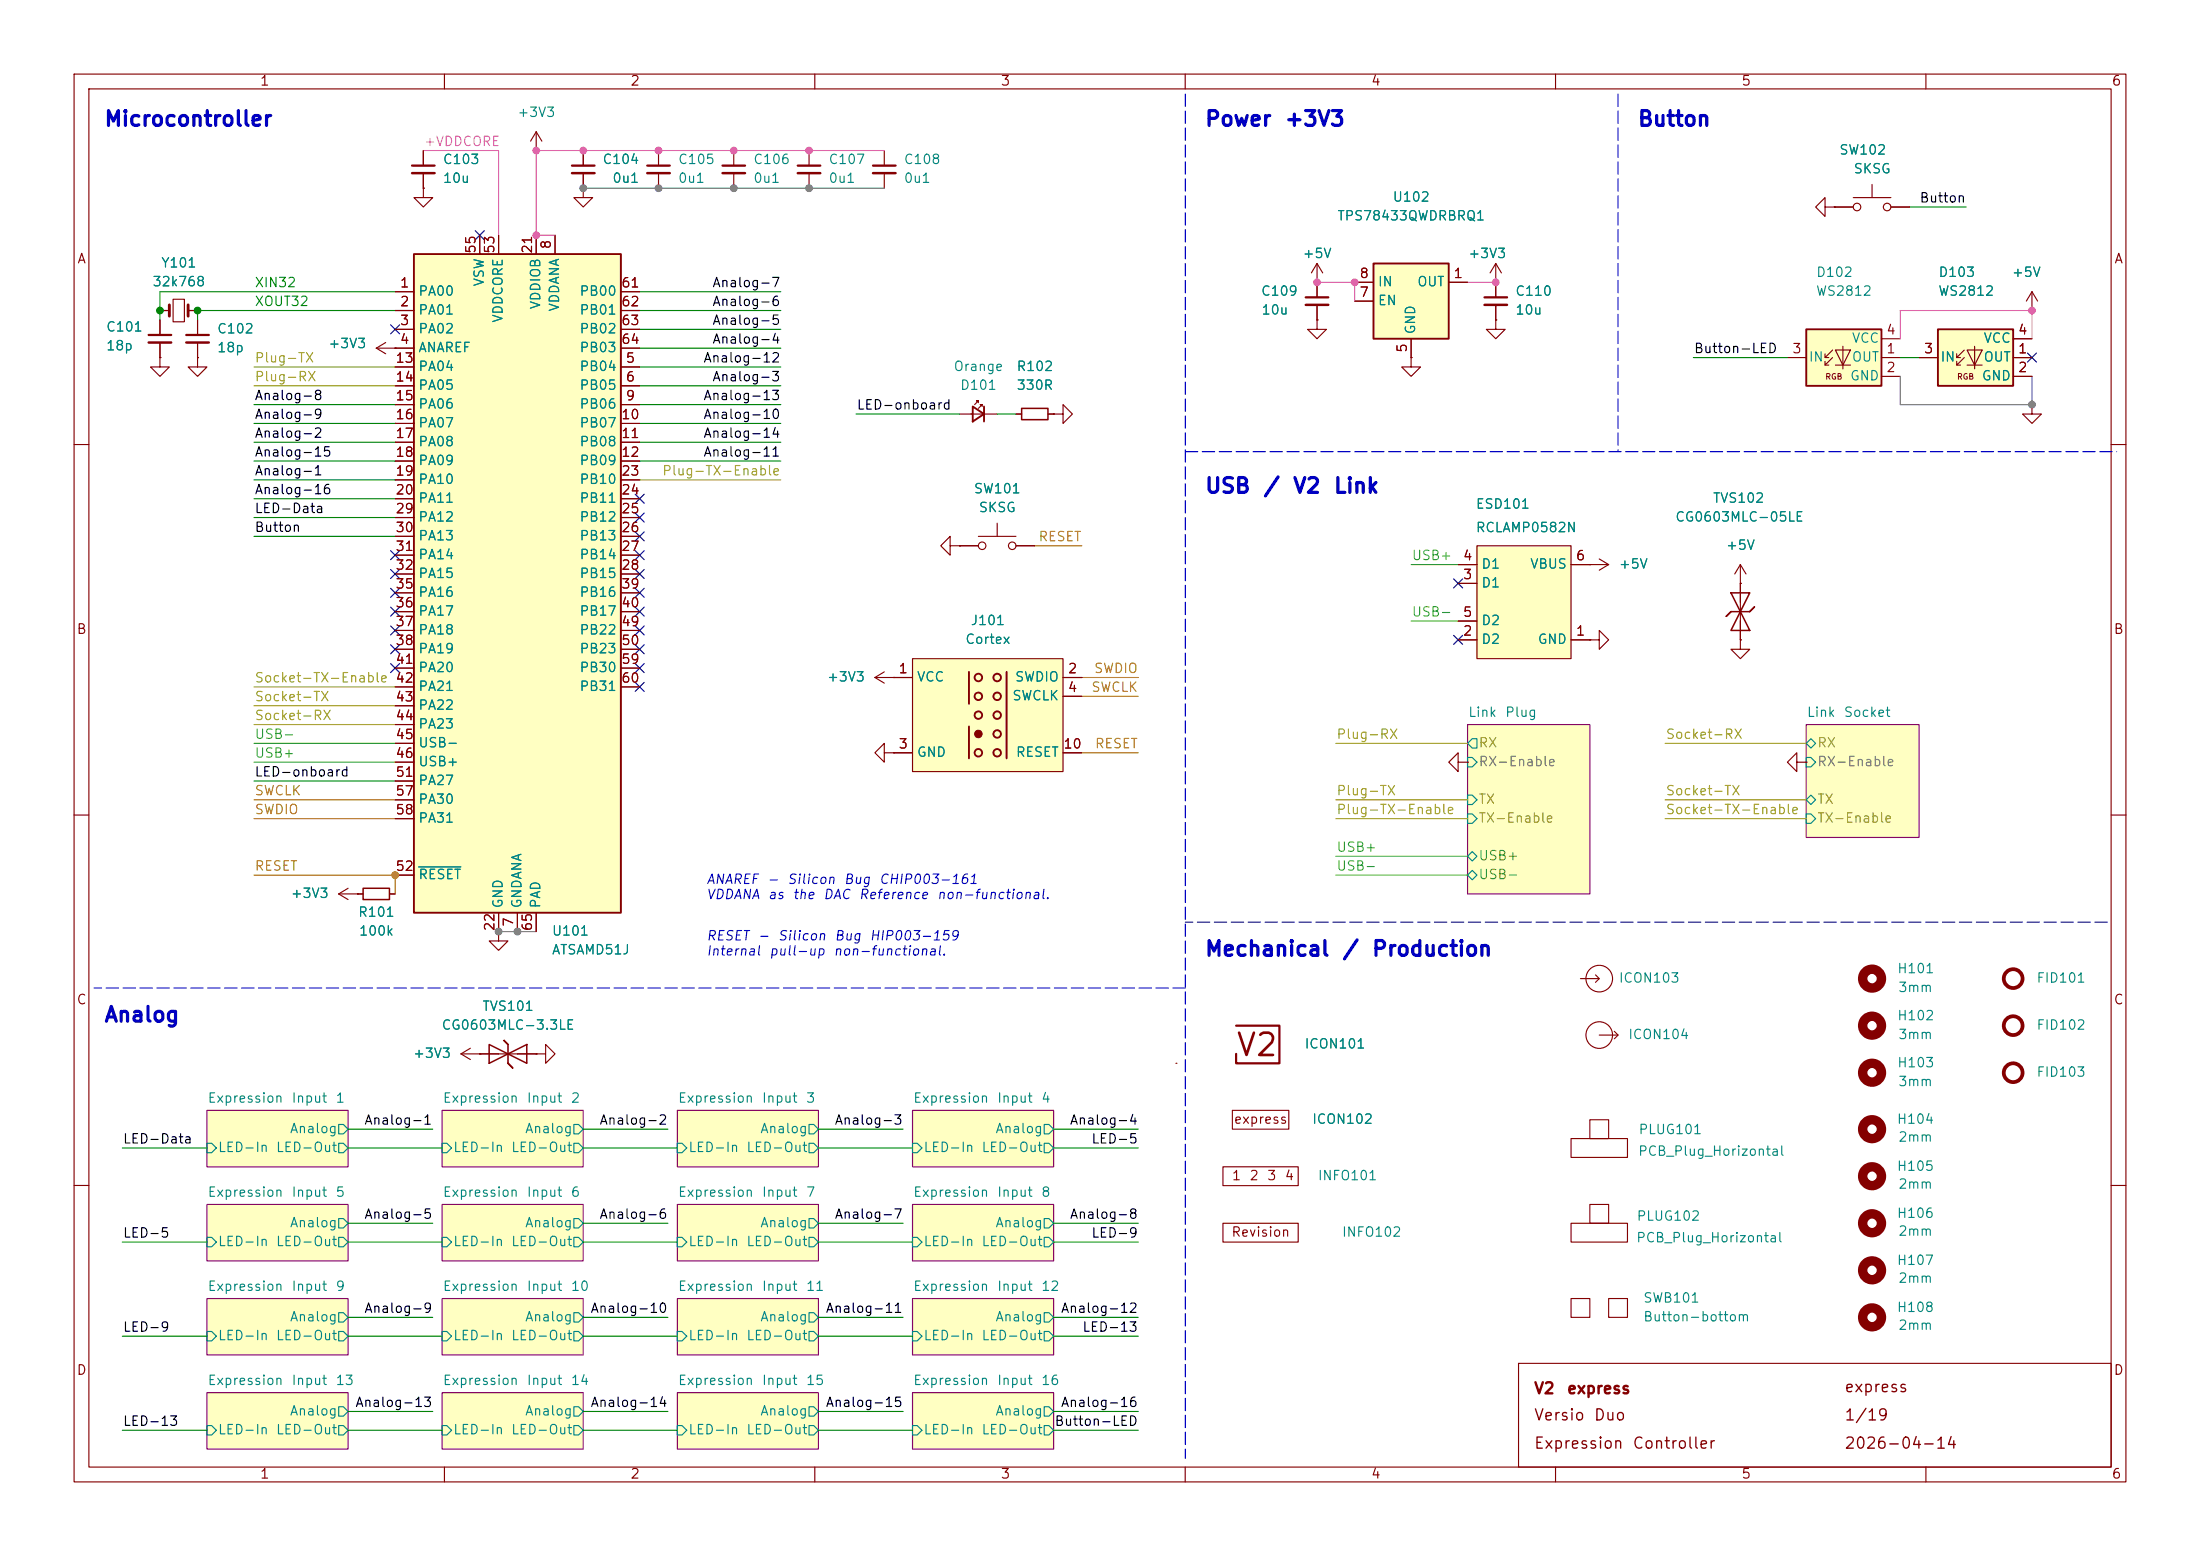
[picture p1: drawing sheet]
<svg xmlns="http://www.w3.org/2000/svg" width="297mm" height="210mm" viewBox="0 0 297 210" stroke-linecap="round" stroke-linejoin="round" font-family="sans-serif">
<g fill="none" stroke="#840000" stroke-width=".15">
<path d="M10 10h277v190h-277zM12 12h273v186h-273zM60 10v2M110 10v2M160 10v2M210 10v2M260 10v2M10 60h2M285 60h2M10 110h2M285 110h2M10 160h2"/>
<path d="M285 160h2M60 198v2M110 198v2M160 198v2M205 184h80v14h-80zM210 198v2M260 198v2"/>
</g>
<g fill="#ffffc2" stroke="#ffffc2" stroke-width=".14">
<path d="M27.9 188h19.1v7.6h-19.1z"/>
<path d="M198.1 97.8h16.5v22.9h-16.5z"/>
<path d="M243.8 97.8h15.3v15.2h-15.3z"/>
<path d="M59.7 175.3h19v7.6h-19z"/>
<path d="M123.2 175.3h19v7.6h-19z"/>
<path d="M91.4 175.3h19.1v7.6h-19.1z"/>
<path d="M91.4 162.6h19.1v7.6h-19.1z"/>
<path d="M27.9 175.3h19.1v7.6h-19.1z"/>
<path d="M27.9 162.6h19.1v7.6h-19.1z"/>
<path d="M59.7 188h19v7.6h-19z"/>
<path d="M123.2 188h19v7.6h-19z"/>
<path d="M59.7 162.6h19v7.6h-19z"/>
<path d="M91.4 188h19.1v7.6h-19.1z"/>
<path d="M123.2 162.6h19v7.6h-19z"/>
<path d="M123.2 149.9h19v7.6h-19z"/>
<path d="M59.7 149.9h19v7.6h-19z"/>
<path d="M27.9 149.9h19.1v7.6h-19.1z"/>
<path d="M91.4 149.9h19.1v7.6h-19.1z"/>
</g>
<g fill="none" stroke="#840084" stroke-width=".15">
<path d="M198.1 97.8h16.5v22.9h-16.5zM243.8 97.8h15.3v15.2h-15.3zM27.9 149.9h19.1v7.6h-19.1zM59.7 149.9h19v7.6h-19zM91.4 149.9h19.1v7.6h-19.1zM123.2 149.9h19v7.6h-19zM27.9 175.3h19.1v7.6h-19.1zM27.9 162.6h19.1v7.6h-19.1zM59.7 175.3h19v7.6h-19zM59.7 162.6h19v7.6h-19zM91.4 175.3h19.1v7.6h-19.1zM91.4 162.6h19.1v7.6h-19.1z"/>
<path d="M123.2 175.3h19v7.6h-19zM123.2 162.6h19v7.6h-19zM27.9 188h19.1v7.6h-19.1zM59.7 188h19v7.6h-19zM91.4 188h19.1v7.6h-19.1zM123.2 188h19v7.6h-19z"/>
</g>
<g fill="none" stroke="#008484" stroke-width=".15">
<path d="M198.8 99.7h.6v1.3h-.6l-.7-.7zM198.1 115.6l.7-.7 .6 .7-.6 .6zM198.1 118.1l.7-.6 .6 .6-.6 .6zM198.1 107.3h.7l.6 .7-.6 .6h-.7zM198.1 102.2h.7l.6 .7-.6 .6h-.7zM198.1 109.9h.7l.6 .6-.6 .6h-.7zM243.8 100.3l.7-.6 .6 .6-.6 .7zM243.8 102.2h.7l.6 .7-.6 .6h-.7zM243.8 109.9h.7l.6 .6-.6 .6h-.7zM244.5 107.3l.6 .7-.6 .6-.7-.6zM27.9 154.3h.7l.6 .6-.6 .7h-.7zM45.7 154.3h.7l.6 .6-.6 .7h-.7z"/>
<path d="M45.7 151.8h.7l.6 .6-.6 .6h-.7zM59.7 154.3h.6l.7 .6-.7 .7h-.6zM77.5 154.3h.6l.6 .6-.6 .7h-.6zM77.5 151.8h.6l.6 .6-.6 .6h-.6zM91.4 154.3h.7l.6 .6-.6 .7h-.7zM109.2 154.3h.7l.6 .6-.6 .7h-.7zM109.2 151.8h.7l.6 .6-.6 .6h-.7zM123.2 154.3h.6l.7 .6-.7 .7h-.6zM141 154.3h.6l.6 .6-.6 .7h-.6zM141 151.8h.6l.6 .6-.6 .6h-.6zM27.9 179.7h.7l.6 .6-.6 .7h-.7zM27.9 167h.7l.6 .6-.6 .7h-.7z"/>
<path d="M45.7 179.7h.7l.6 .6-.6 .7h-.7zM45.7 177.2h.7l.6 .6-.6 .6h-.7zM45.7 167h.7l.6 .6-.6 .7h-.7zM45.7 164.5h.7l.6 .6-.6 .6h-.7zM59.7 179.7h.6l.7 .6-.7 .7h-.6zM59.7 167h.6l.7 .6-.7 .7h-.6zM77.5 179.7h.6l.6 .6-.6 .7h-.6zM77.5 177.2h.6l.6 .6-.6 .6h-.6zM77.5 167h.6l.6 .6-.6 .7h-.6zM77.5 164.5h.6l.6 .6-.6 .6h-.6zM91.4 179.7h.7l.6 .6-.6 .7h-.7zM91.4 167h.7l.6 .6-.6 .7h-.7z"/>
<path d="M109.2 179.7h.7l.6 .6-.6 .7h-.7zM109.2 177.2h.7l.6 .6-.6 .6h-.7zM109.2 167h.7l.6 .6-.6 .7h-.7zM109.2 164.5h.7l.6 .6-.6 .6h-.7zM123.2 179.7h.6l.7 .6-.7 .7h-.6zM123.2 167h.6l.7 .6-.7 .7h-.6zM141 179.7h.6l.6 .6-.6 .7h-.6zM141 177.2h.6l.6 .6-.6 .6h-.6zM141 167h.6l.6 .6-.6 .7h-.6zM141 164.5h.6l.6 .6-.6 .6h-.6zM27.9 192.4h.7l.6 .6-.6 .7h-.7zM45.7 192.4h.7l.6 .6-.6 .7h-.7z"/>
<path d="M45.7 189.9h.7l.6 .6-.6 .6h-.7zM59.7 192.4h.6l.7 .6-.7 .7h-.6zM77.5 192.4h.6l.6 .6-.6 .7h-.6zM77.5 189.9h.6l.6 .6-.6 .6h-.6zM91.4 192.4h.7l.6 .6-.6 .7h-.7zM109.2 192.4h.7l.6 .6-.6 .7h-.7zM109.2 189.9h.7l.6 .6-.6 .6h-.7zM123.2 192.4h.6l.7 .6-.7 .7h-.6zM141 192.4h.6l.6 .6-.6 .7h-.6zM141 189.9h.6l.6 .6-.6 .6h-.6z"/>
</g>
<path d="M243.8 44.5h10.2v7.6h-10.2z" fill="#ffffc2"/>
<path d="M243.8 44.5h10.2v7.6h-10.2z" fill="none" stroke="#840000" stroke-width=".25"/>
<g fill="none" stroke="#840000" stroke-width=".15">
<path d="M137.2 55.9h.7M141.5 55.9h.7M241.3 48.3h2.5M246.4 48.3h.5M246.4 49.3h.5M247.4 47.2l-1 1.1v-.5M247.4 48.3l-1 1v-.5M247.8 47.2h2l-1 2.1zM247.8 49.3h2M248.8 46.7v3.1M254 48.3h2.5M254 50.8h2.5"/>
<path d="M254 45.7h2.5M214.6 76.2h.1M214.6 76.2h2.6M215.9 75.4l1.3 .8M217.2 76.2l-1.3 .8M234.9 78.7h.1M234.9 76.2l-.7 1.3M234.9 76.2l.8 1.3M234.9 76.2v10.2M214.6 86.4h1.3v-1.3l1.3 1.3-1.3 1.2v-1.2M214.6 86.4h.1M215.9 139.7h2.5"/>
<path d="M217.9 139.2l.5 .5-.5 .5"/>
<circle cx="215.9" cy="139.7" r="1.8"/>
</g>
<path d="M137.9 55.1h3.6v1.5h-3.6zM233.7 82.6l-.7 .6 .7-.6h2.5l.7-.7-.7 .7M233.7 80h2.5l-1.3 2.6zM234.9 82.6l1.3 2.5h-2.5z" fill="none" stroke="#840000" stroke-width=".2"/>
<g fill="none" stroke="#840000" stroke-width="1.3">
<circle cx="252.7" cy="138.4" r="1.27"/>
<circle cx="252.7" cy="132.1" r="1.27"/>
<circle cx="252.7" cy="144.8" r="1.27"/>
<circle cx="252.7" cy="158.7" r="1.27"/>
<circle cx="252.7" cy="152.4" r="1.27"/>
<circle cx="252.7" cy="177.8" r="1.27"/>
<circle cx="252.7" cy="171.4" r="1.27"/>
<circle cx="252.7" cy="165.1" r="1.27"/>
</g>
<g fill="none" stroke="#840000" stroke-width=".51">
<circle cx="271.8" cy="138.4" r="1.27"/>
<circle cx="271.8" cy="132.1" r="1.27"/>
<circle cx="271.8" cy="144.8" r="1.27"/>
</g>
<path d="M199.4 73.7h12.7v15.2h-12.7z" fill="#ffffc2"/>
<g fill="none" stroke="#840000" stroke-width=".15">
<path d="M78.7 20.3v2.1M78.7 23.4v2M88.9 20.3v2.1M88.9 23.4v2M99.1 20.3v2.1M99.1 23.4v2M109.2 20.3v2.1M109.2 23.4v2M119.4 20.3v2.1M119.4 23.4v2M201.9 38.1h.1M201.9 35.6l-.7 1.2"/>
<path d="M201.9 35.6l.8 1.2M201.9 35.6v4.5M246.4 27.9v-1.2l-1.3 1.2 1.3 1.3v-1.3h1.2M247.6 27.9h.1M247.6 27.9h2.6M250.2 26.7h5.1M252.7 24.9v1.8M255.3 27.9h2.5M129.5 55.9h5.1M132.1 54.4v-.3h-.3h.3l-.5 .5M132.6 54.9v-.3h-.3h.3l-.5 .5M142.2 55.9h1.3v-1.3l1.3 1.3-1.3 1.3v-1.3"/>
<path d="M142.2 55.9h.1M201.9 43.2v1.3h1.3l-1.3 1.2-1.2-1.2h1.2M201.9 43.2h.1M201.9 41.1v2.1M128.3 73.7v-1.3l-1.3 1.3 1.3 1.2v-1.2h1.2M129.5 73.7h.1M129.5 73.7h2.6M132.1 72.4h5.1M134.6 70.6v1.8M137.2 73.7h2.5M196.8 78.7h2.6M196.8 76.2h2.6"/>
<path d="M199.4 73.7h12.7v15.2h-12.7zM212.1 76.2h2.5M196.8 86.4h2.6M196.8 83.8h2.6M212.1 86.4h2.5M47 119.9l-1.3 .8M45.7 120.7l1.3 .7M45.7 120.7h3.3M48.3 120.7h.1M52.6 120.7h.7M158.7 143.5h.1M165.1 157.5h10.2v2.5h-10.2z"/>
<path d="M166.4 149.9h7.6v2.5h-7.6zM212.1 153.7h7.6v2.5h-7.6zM214.6 151.1h2.6v2.6h-2.6zM165.1 165.1h10.2v2.5h-10.2z"/>
<circle cx="250.7" cy="27.9" r=".51"/>
<circle cx="254.8" cy="27.9" r=".51"/>
<circle cx="132.6" cy="73.7" r=".51"/>
<circle cx="136.7" cy="73.7" r=".51"/>
</g>
<path d="M77.2 22.4h3.1M87.4 22.4h3M97.5 22.4h3.1M107.7 22.4h3M117.9 22.4h3M200.4 40.1h3.1M166.9 138.4h5.8v5.1h-5.8v-1.3" fill="none" stroke="#840000" stroke-width=".3"/>
<path d="M49 119.9h3.6v1.5h-3.6z" fill="none" stroke="#840000" stroke-width=".2"/>
<path d="M77.2 23.4h3.1M87.4 23.4h3M97.5 23.4h3.1M107.7 23.4h3M117.9 23.4h3M200.4 41.1h3.1" fill="none" stroke="#840000" stroke-width=".33"/>
<path d="M131.3 54.9l1.5 1-1.5 1zM132.8 54.9v2" fill="none" stroke="#840000" stroke-width=".25"/>
<path d="M185.4 35.6h10.2v10.1h-10.2z" fill="#ffffc2"/>
<path d="M185.4 35.6h10.2v10.1h-10.2z" fill="none" stroke="#840000" stroke-width=".25"/>
<path d="M182.9 38.1h2.5M195.6 38.1h2.5M182.9 40.6h2.5M190.5 45.7v2.6" fill="none" stroke="#840000" stroke-width=".15"/>
<path d="M123.2 88.9h20.3v15.2h-20.3z" fill="#ffffc2"/>
<g fill="none" stroke="#840000" stroke-width=".25">
<path d="M130.8 90.7v4.3M130.8 98v4.4M135.9 90.7v11.7"/>
<circle cx="132.1" cy="94" r=".51"/>
<circle cx="132.1" cy="96.5" r=".51"/>
<circle cx="132.1" cy="91.4" r=".51"/>
<circle cx="134.6" cy="94" r=".51"/>
<circle cx="134.6" cy="96.5" r=".51"/>
<circle cx="134.6" cy="99.1" r=".51"/>
<circle cx="134.6" cy="91.4" r=".51"/>
<circle cx="132.1" cy="101.6" r=".51"/>
<circle cx="134.6" cy="101.6" r=".51"/>
</g>
<circle cx="132.1" cy="99.1" r=".51" fill="#840000" stroke="#840000" stroke-width=".14"/>
<g fill="none" stroke="#840000" stroke-width=".15">
<path d="M177.8 43.2v1.3h1.3l-1.3 1.2-1.3-1.2h1.3M177.8 43.2h.1M190.5 48.3v1.2h1.3l-1.3 1.3-1.3-1.3h1.3M190.5 48.3h.1M120.6 91.4h2.6M123.2 88.9h20.3v15.2h-20.3zM143.5 91.4h2.5M143.5 94h2.5M119.4 101.6v-1.3l-1.3 1.3 1.3 1.3v-1.3h1.2M120.6 101.6h.1M120.6 101.6h2.6M143.5 101.6h2.5"/>
<path d="M67.3 125.7v1.3h1.3l-1.3 1.3-1.3-1.3h1.3M67.3 125.7h.1"/>
</g>
<path d="M55.9 34.3h27.9v88.9h-27.9z" fill="#ffffc2"/>
<path d="M55.9 34.3h27.9v88.9h-27.9z" fill="none" stroke="#840000" stroke-width=".25"/>
<g fill="none" stroke="#840000" stroke-width=".15">
<path d="M53.3 39.4h2.6M57.1 20.3v2.1M57.1 23.4v2M64.8 31.8v2.5M67.3 31.8v2.5M72.4 31.8v2.5M74.9 31.8v2.5M83.8 39.4h2.6M177.8 38.1v2M21.6 48.3v1.2h1.3l-1.3 1.3-1.3-1.3h1.3M21.6 48.3h.1M21.6 43.2v2"/>
<path d="M21.6 46.2v2.1M26.7 48.3v1.2h1.2l-1.2 1.3-1.3-1.3h1.3M26.7 48.3h.1M26.7 43.2v2M26.7 46.2v2.1M53.3 47h2.6M53.3 41.9h2.6M53.3 44.5h2.6M53.3 49.5h2.6M53.3 52.1h2.6M53.3 54.6h2.6M53.3 57.2h2.6"/>
<path d="M53.3 59.7h2.6M83.8 47h2.6M83.8 41.9h2.6M83.8 44.5h2.6M83.8 49.5h2.6M83.8 52.1h2.6M83.8 54.6h2.6M83.8 57.2h2.6M83.8 59.7h2.6M177.8 41.1v2.1M53.3 62.2h2.6M53.3 64.8h2.6"/>
<path d="M53.3 67.3h2.6M53.3 69.9h2.6M53.3 72.4h2.6M53.3 74.9h2.6M53.3 77.5h2.6M83.8 62.2h2.6M83.8 64.8h2.6M83.8 67.3h2.6M83.8 69.9h2.6M83.8 72.4h2.6M83.8 74.9h2.6M83.8 77.5h2.6"/>
<path d="M53.3 80h2.6M53.3 82.6h2.6M53.3 85.1h2.6M53.3 87.6h2.6M53.3 90.2h2.6M53.3 92.7h2.6M53.3 95.3h2.6M53.3 97.8h2.6M83.8 80h2.6M83.8 82.6h2.6M83.8 85.1h2.6M83.8 87.6h2.6"/>
<path d="M83.8 90.2h2.6M83.8 92.7h2.6M118.1 91.4l1.3 .8M118.1 91.4h2.5M119.4 90.7l-1.3 .7M120.6 91.4h.1M53.3 100.3h2.6M53.3 102.9h2.6M53.3 105.4h2.6M53.3 118.1h2.6M53.3 108h2.6M53.3 110.5h2.6"/>
<path d="M67.3 123.2v2.5M69.8 123.2v2.5M72.4 123.2v2.5"/>
</g>
<path d="M56.5 117h5.7" fill="none" stroke="#008484" stroke-width=".15"/>
<path d="M55.6 22.4h3.1M20.1 45.2h3M25.1 45.2h3.1M176.3 40.1h3" fill="none" stroke="#840000" stroke-width=".3"/>
<path d="M55.6 23.4h3.1M20.1 46.2h3M25.1 46.2h3.1M176.3 41.1h3" fill="none" stroke="#840000" stroke-width=".33"/>
<path d="M261.6 44.5h10.2v7.6h-10.2z" fill="#ffffc2"/>
<path d="M261.6 44.5h10.2v7.6h-10.2z" fill="none" stroke="#840000" stroke-width=".25"/>
<g fill="none" stroke="#840000" stroke-width=".15">
<path d="M72.4 17.8l-.8 1.3M72.4 17.8l.8 1.3M72.4 17.8v2.5M53.3 39.4h2.6M57.1 25.4v1.3h1.3l-1.3 1.2-1.2-1.2h1.2M57.1 25.4h.1M57.1 20.3v2.1M57.1 23.4v2M64.8 31.8v2.5M67.3 31.8v2.5M72.4 20.3h.1M72.4 31.8v2.5"/>
<path d="M74.9 31.8v2.5M78.7 25.4v1.3h1.3l-1.3 1.2-1.2-1.2h1.2M78.7 25.4h.1M78.7 20.3v2.1M78.7 23.4v2M83.8 39.4h2.6M177.8 38.1h.1M177.8 35.6l-.8 1.2M177.8 35.6l.8 1.2M177.8 35.6v4.5M182.9 38.1h2.5M195.6 38.1h2.5"/>
<path d="M201.9 38.1h.1M201.9 38.1v2M247.6 27.9h.1M247.6 27.9h2.6M255.3 27.9h2.5M274.3 39.4l-.7 1.2M274.3 39.4l.8 1.2M274.3 39.4v2.5M21.6 48.3h.1M21.6 41.9h1.3M21.6 43.2v2M21.6 46.2v2.1"/>
<path d="M23.4 40.4h1.5v3h-1.5zM25.4 41.9h1.3M26.7 48.3h.1M26.7 43.2v2M26.7 46.2v2.1M50.8 47l1.3 .8M50.8 47h5.1M52.1 46.2l-1.3 .8M53.3 47h.1M53.3 41.9h2.6M53.3 44.5h2.6M53.3 49.5h2.6"/>
<path d="M53.3 52.1h2.6M53.3 54.6h2.6M53.3 57.2h2.6M53.3 59.7h2.6M83.8 47h2.6M83.8 41.9h2.6M83.8 44.5h2.6M83.8 49.5h2.6M83.8 52.1h2.6M83.8 54.6h2.6M83.8 57.2h2.6M83.8 59.7h2.6"/>
<path d="M137.2 55.9h.7M141.5 55.9h.7M142.2 55.9h.1M177.8 43.2h.1M177.8 41.1v2.1M182.9 40.6h2.5M190.5 48.3h.1M190.5 45.7v2.6M201.9 43.2h.1M201.9 41.1v2.1M259.1 48.3h2.5M264.2 48.3h.5"/>
<path d="M264.2 49.3h.5M265.2 47.2l-1 1.1v-.5M265.2 48.3l-1 1v-.5M265.6 47.2h2l-1 2.1zM265.6 49.3h2M266.6 46.7v3.1M271.8 48.3h2.5M271.8 50.8h2.5M271.8 45.7h2.5M274.3 54.6v1.3h1.3l-1.3 1.3-1.3-1.3h1.3M274.3 54.6h.1M274.3 41.9h.1"/>
<path d="M53.3 62.2h2.6M53.3 64.8h2.6M53.3 67.3h2.6M53.3 69.9h2.6M53.3 72.4h2.6M53.3 74.9h2.6M53.3 77.5h2.6M83.8 62.2h2.6M83.8 64.8h2.6M83.8 67.3h2.6M83.8 69.9h2.6M83.8 72.4h2.6"/>
<path d="M83.8 74.9h2.6M83.8 77.5h2.6M129.5 73.7h.1M129.5 73.7h2.6M137.2 73.7h2.5M196.8 78.7h2.6M196.8 76.2h2.6M212.1 76.2h2.5M214.6 76.2h.1M234.9 78.7h.1M234.9 78.7v2.6M53.3 80h2.6"/>
<path d="M53.3 82.6h2.6M53.3 85.1h2.6M53.3 87.6h2.6M53.3 90.2h2.6M53.3 92.7h2.6M53.3 95.3h2.6M53.3 97.8h2.6M83.8 80h2.6M83.8 82.6h2.6M83.8 85.1h2.6M83.8 87.6h2.6M83.8 90.2h2.6"/>
<path d="M83.8 92.7h2.6M120.6 91.4h.1M120.6 91.4h2.6M143.5 91.4h2.5M143.5 94h2.5M196.8 86.4h2.6M196.8 83.8h2.6M212.1 86.4h2.5M214.6 86.4h.1M234.9 86.4v1.2h1.3l-1.3 1.3-1.2-1.3h1.2M234.9 86.4h.1M234.9 83.8v2.6"/>
<path d="M53.3 100.3h2.6M53.3 102.9h2.6M53.3 105.4h2.6M53.3 118.1h2.6M53.3 108h2.6M53.3 110.5h2.6M120.6 101.6h.1M120.6 101.6h2.6M143.5 101.6h2.5M196.8 102.9v-1.3l-1.2 1.3 1.2 1.2v-1.2h1.3M198.1 102.9h.1M242.6 102.9v-1.3l-1.3 1.3 1.3 1.2v-1.2h1.2"/>
<path d="M243.8 102.9h.1M48.3 120.7h.1M48.3 120.7h.7M52.6 120.7h.7M67.3 125.7h.1M67.3 123.2v2.5M69.8 123.2v2.5M72.4 123.2v2.5M213.4 132.1h2.5M215.4 131.6l.5 .5-.5 .5M62.2 142.2h10.2M62.2 142.2l1.3 .8"/>
<path d="M63.5 141.5l-1.3 .7M64.8 142.2h.1M72.4 142.2h1.3v-1.2l1.2 1.2-1.2 1.3v-1.3M72.4 142.2h.1M212.1 175.3h2.5v2.5h-2.5zM212.1 165.1h7.6v2.5h-7.6zM214.6 162.6h2.6v2.5h-2.6zM217.2 175.3h2.5v2.5h-2.5z"/>
<circle cx="215.9" cy="132.1" r="1.8"/>
</g>
<path d="M22.9 41.1v1.6M25.4 41.1v1.6" fill="none" stroke="#840000" stroke-width=".38"/>
<path d="M66 141l2.6 1.2-2.6 1.3zM68.6 141l-.7-.7 .7 .7v2.5l.6 .6-.6-.6M68.6 142.2l2.5-1.2v2.5z" fill="none" stroke="#840000" stroke-width=".2"/>
<path d="M160 12.7v184.2M218.4 12.7v48.3M160 61h125.7M160 133.4h-147.3M284.5 124.5h-124.5" fill="none" stroke="#0000c2" stroke-width=".15" stroke-dasharray="1.7 .6"/>
<path d="M139.7 73.7h6.3M146 94h7.7M146 91.4h7.7M34.3 108h19M34.3 110.5h19M34.3 118.1h19v2.6M146 101.6h7.7" fill="none" stroke="#b27502" stroke-width=".15"/>
<g fill="none" stroke="#008400" stroke-width=".15">
<path d="M86.4 39.4h19M257.8 27.9h7.6M34.3 59.7h19M34.3 54.6h19M34.3 57.2h19M86.4 59.7h19M86.4 52.1h19M86.4 49.5h19M86.4 47h19M86.4 54.6h19M86.4 57.2h19M86.4 41.9h19"/>
<path d="M86.4 44.5h19M115.6 55.9h13.9M134.6 55.9h2.6M228.6 48.3h12.7M256.5 48.3h2.6M34.3 64.8h19M34.3 62.2h19M34.3 67.3h19M34.3 72.4h19M34.3 69.9h19M86.4 62.2h19M34.3 105.4h19"/>
<path d="M16.5 154.9h11.4M47 152.4h11.4M47 154.9h12.7M78.7 152.4h11.5M78.7 154.9h12.7M110.5 152.4h11.4M110.5 154.9h12.7M142.2 152.4h11.5M142.2 154.9h11.5M16.5 167.6h11.4M47 177.8h11.4M47 167.6h12.7"/>
<path d="M47 165.1h11.4M78.7 177.8h11.5M78.7 167.6h12.7M78.7 165.1h11.5M110.5 177.8h11.4M110.5 167.6h12.7M110.5 165.1h11.4M142.2 177.8h11.5M142.2 167.6h11.5M142.2 165.1h11.5M16.5 193h11.4M16.5 180.3h11.4"/>
<path d="M47 193h12.7M47 180.3h12.7M47 190.5h11.4M78.7 193h12.7M78.7 180.3h12.7M78.7 190.5h11.5M110.5 193h12.7M110.5 180.3h12.7M110.5 190.5h11.4M142.2 193h11.5M142.2 180.3h11.5M142.2 190.5h11.5"/>
</g>
<path d="M78.7 25.4h40.7M256.5 50.8v3.8h17.8v-3.8M67.3 125.7h5.1" fill="none" stroke="#676767" stroke-width=".15"/>
<path d="M57.1 20.3h10.2v11.5M119.4 20.3h-47v11.5h2.5M177.8 38.1h5.1v2.5M198.1 38.1h3.8M256.5 45.7v-3.8h17.8v3.8" fill="none" stroke="#ff5cbb" stroke-width=".15"/>
<path d="M34.3 52.1h19M34.3 49.5h19M86.4 64.8h19M34.3 92.7h19M34.3 95.3h19M34.3 97.8h19M180.3 100.3h17.8M180.3 110.5h17.8M180.3 108h17.8M224.8 100.3h19M224.8 110.5h19M224.8 108h19" fill="none" stroke="#a3a30c" stroke-width=".15"/>
<path d="M190.5 76.2h6.3M190.5 83.8h6.3M34.3 102.9h19M34.3 100.3h19M180.3 118.1h17.8M180.3 115.6h17.8" fill="none" stroke="#51c90f" stroke-width=".15"/>
<path d="M53.3 39.4h-31.7v3.8M53.3 41.9h-26.6v1.3" fill="none" stroke="#0b8109" stroke-width=".15"/>
<g fill="none" stroke="#000084" stroke-width=".15">
<path d="M64.2 31.1l1.2 1.3M65.4 31.1l-1.2 1.3M52.7 43.8l1.2 1.3M53.9 43.8l-1.2 1.3M273.7 47.7l1.2 1.2M274.9 47.7l-1.2 1.2M52.7 79.4l1.2 1.2M52.7 74.3l1.2 1.2M52.7 76.9l1.2 1.2M53.9 79.4l-1.2 1.2M53.9 74.3l-1.2 1.2M53.9 76.9l-1.2 1.2"/>
<path d="M85.8 71.8l1.2 1.2M85.8 66.7l1.2 1.2M85.8 69.2l1.2 1.3M85.8 79.4l1.2 1.2M85.8 74.3l1.2 1.2M85.8 76.9l1.2 1.2M87 71.8l-1.2 1.2M87 66.7l-1.2 1.2M87 69.2l-1.2 1.3M87 79.4l-1.2 1.2M87 74.3l-1.2 1.2M87 76.9l-1.2 1.2"/>
<path d="M196.2 78.1l1.3 1.2M197.5 78.1l-1.3 1.2M52.7 89.6l1.2 1.2M52.7 87l1.2 1.2M52.7 84.5l1.2 1.2M52.7 81.9l1.2 1.3M53.9 89.6l-1.2 1.2M53.9 87l-1.2 1.2M53.9 84.5l-1.2 1.2M53.9 81.9l-1.2 1.3M85.8 87l1.2 1.2M85.8 84.5l1.2 1.2"/>
<path d="M85.8 81.9l1.2 1.3M85.8 92.1l1.2 1.2M85.8 89.6l1.2 1.2M87 87l-1.2 1.2M87 84.5l-1.2 1.2M87 81.9l-1.2 1.3M87 92.1l-1.2 1.2M87 89.6l-1.2 1.2M196.2 85.8l1.3 1.2M197.5 85.8l-1.3 1.2"/>
</g>
<path d="M56.5 117h5.7" fill="none" stroke="#008484" stroke-width=".15"/>
<circle cx="53.3" cy="118.1" r=".46" fill="#b27502" stroke="#b27502" stroke-width=".14"/>
<g fill="#676767" stroke="#676767" stroke-width=".14">
<circle cx="69.8" cy="125.7" r=".46"/>
<circle cx="67.3" cy="125.7" r=".46"/>
<circle cx="78.7" cy="25.4" r=".46"/>
<circle cx="88.9" cy="25.4" r=".46"/>
<circle cx="99.1" cy="25.4" r=".46"/>
<circle cx="109.2" cy="25.4" r=".46"/>
<circle cx="274.3" cy="54.6" r=".46"/>
</g>
<g fill="#ff5cbb" stroke="#ff5cbb" stroke-width=".14">
<circle cx="72.4" cy="20.3" r=".46"/>
<circle cx="72.4" cy="31.8" r=".46"/>
<circle cx="78.7" cy="20.3" r=".46"/>
<circle cx="88.9" cy="20.3" r=".46"/>
<circle cx="99.1" cy="20.3" r=".46"/>
<circle cx="109.2" cy="20.3" r=".46"/>
<circle cx="274.3" cy="41.9" r=".46"/>
<circle cx="201.9" cy="38.1" r=".46"/>
<circle cx="182.9" cy="38.1" r=".46"/>
<circle cx="177.8" cy="38.1" r=".46"/>
</g>
<g fill="#0b8109" stroke="#0b8109" stroke-width=".14">
<circle cx="26.7" cy="41.9" r=".46"/>
<circle cx="21.6" cy="41.9" r=".46"/>
</g>
<text font-size="3" fill="#840000" x="166.7" y="143.3">V2</text>
<g font-size="2" fill="#0000c2">
<text x="14" y="17.5">Microcontroller</text>
<text x="162.6" y="17.5">Power</text>
<text x="173.3" y="17.5">+3V3</text>
<text x="221" y="17.5">Button</text>
<text x="162.6" y="67.1">USB</text>
<text x="170.4" y="67.1">/</text>
<text x="174.4" y="67.1">V2</text>
<text x="179.9" y="67.1">Link</text>
<text x="162.6" y="129.5">Mechanical</text>
<text x="181.1" y="129.5">/</text>
<text x="185.1" y="129.5">Production</text>
<text x="14" y="138.4">Analog</text>
</g>
<g font-size="1.5" fill="#840000">
<text x="207" y="188.5">V2</text>
<text x="211.4" y="188.5">express</text>
<text x="248.9" y="188.3">express</text>
<text x="207" y="192.1">Versio</text>
<text x="207" y="195.9">Expression</text>
<text x="215.1" y="192.1">Duo</text>
<text x="220.3" y="195.9">Controller</text>
<text x="248.9" y="195.9">2026-04-14</text>
<text x="248.9" y="192.1">1/19</text>
</g>
<g font-size="1.3" fill="#840000">
<text x="35" y="11.9">1</text>
<text x="85" y="11.9">2</text>
<text x="135" y="11.9">3</text>
<text x="185" y="11.9">4</text>
<text x="235" y="11.9">5</text>
<text x="285" y="11.9">6</text>
<text x="10.3" y="35.9">A</text>
<text x="64.5" y="34.3" transform="rotate(-90 64.5 34.3)">55</text>
<text x="67.1" y="34.3" transform="rotate(-90 67.1 34.3)">53</text>
<text x="72.1" y="34.3" transform="rotate(-90 72.1 34.3)">21</text>
<text x="74.7" y="33.7" transform="rotate(-90 74.7 33.7)">8</text>
<text x="285.3" y="35.9">A</text>
<text x="53.9" y="39.1">1</text>
<text x="53.9" y="41.7">2</text>
<text x="83.8" y="39.1">61</text>
<text x="83.8" y="41.7">62</text>
<text x="183.4" y="40.4">7</text>
<text x="183.4" y="37.8">8</text>
<text x="196.1" y="37.8">1</text>
<text x="53.9" y="44.2">3</text>
<text x="53.9" y="46.7">4</text>
<text x="83.8" y="46.7">64</text>
<text x="83.8" y="44.2">63</text>
<text x="190.2" y="47.7" transform="rotate(-90 190.2 47.7)">5</text>
<text x="254.6" y="45.5">4</text>
<text x="272.3" y="45.5">4</text>
<text x="53.3" y="49.3">13</text>
<text x="53.3" y="51.8">14</text>
<text x="84.4" y="49.3">5</text>
<text x="84.4" y="51.8">6</text>
<text x="241.9" y="48">3</text>
<text x="254.6" y="48">1</text>
<text x="254.6" y="50.5">2</text>
<text x="259.6" y="48">3</text>
<text x="272.3" y="48">1</text>
<text x="272.3" y="50.5">2</text>
<text x="53.3" y="54.4">15</text>
<text x="53.3" y="56.9">16</text>
<text x="53.3" y="59.4">17</text>
<text x="83.8" y="56.9">10</text>
<text x="83.8" y="59.4">11</text>
<text x="84.4" y="54.4">9</text>
<text x="53.3" y="62">18</text>
<text x="53.3" y="64.5">19</text>
<text x="83.8" y="62">12</text>
<text x="83.8" y="64.5">23</text>
<text x="53.3" y="67.1">20</text>
<text x="53.3" y="69.6">29</text>
<text x="83.8" y="67.1">24</text>
<text x="83.8" y="69.6">25</text>
<text x="53.3" y="72.1">30</text>
<text x="53.3" y="74.7">31</text>
<text x="53.3" y="77.2">32</text>
<text x="83.8" y="72.1">26</text>
<text x="83.8" y="74.7">27</text>
<text x="83.8" y="77.2">28</text>
<text x="197.4" y="75.9">4</text>
<text x="212.7" y="75.9">6</text>
<text x="53.3" y="79.8">35</text>
<text x="53.3" y="82.3">36</text>
<text x="83.8" y="79.8">39</text>
<text x="83.8" y="82.3">40</text>
<text x="197.4" y="78.5">3</text>
<text x="197.4" y="83.6">5</text>
<text x="10.3" y="85.9">B</text>
<text x="53.3" y="84.8">37</text>
<text x="53.3" y="87.4">38</text>
<text x="53.3" y="89.9">41</text>
<text x="83.8" y="84.8">49</text>
<text x="83.8" y="87.4">50</text>
<text x="83.8" y="89.9">59</text>
<text x="197.4" y="86.1">2</text>
<text x="212.7" y="86.1">1</text>
<text x="285.3" y="85.9">B</text>
<text x="53.3" y="95">43</text>
<text x="53.3" y="92.5">42</text>
<text x="83.8" y="92.5">60</text>
<text x="121.2" y="91.2">1</text>
<text x="144.1" y="91.2">2</text>
<text x="144.1" y="93.7">4</text>
<text x="53.3" y="97.5">44</text>
<text x="53.3" y="100.1">45</text>
<text x="121.2" y="101.3">3</text>
<text x="143.5" y="101.3">10</text>
<text x="53.3" y="102.6">46</text>
<text x="53.3" y="105.2">51</text>
<text x="53.3" y="107.7">57</text>
<text x="53.3" y="110.2">58</text>
<text x="53.3" y="117.9">52</text>
<text x="67.1" y="125.8" transform="rotate(-90 67.1 125.8)">22</text>
<text x="69.6" y="125.2" transform="rotate(-90 69.6 125.2)">7</text>
<text x="72.1" y="125.8" transform="rotate(-90 72.1 125.8)">65</text>
<text x="10.3" y="135.9">C</text>
<text x="285.3" y="135.9">C</text>
<text x="166.5" y="152">express</text>
<text x="166.2" y="159.6">1</text>
<text x="168.6" y="159.6">2</text>
<text x="171" y="159.6">3</text>
<text x="173.3" y="159.6">4</text>
<text x="166.1" y="167.2">Revision</text>
<text x="10.3" y="185.9">D</text>
<text x="285.3" y="185.9">D</text>
<text x="35" y="199.9">1</text>
<text x="85" y="199.9">2</text>
<text x="135" y="199.9">3</text>
<text x="185" y="199.9">4</text>
<text x="235" y="199.9">5</text>
<text x="285" y="199.9">6</text>
</g>
<g font-size="1.3" fill="#008484">
<text x="69.7" y="16.1">+3V3</text>
<text x="59.7" y="22.5">C103</text>
<text x="81.2" y="22.5">C104</text>
<text x="91.4" y="22.5">C105</text>
<text x="101.6" y="22.5">C106</text>
<text x="111.8" y="22.5">C107</text>
<text x="121.9" y="22.5">C108</text>
<text x="248.2" y="21.2">SW102</text>
<text x="250.1" y="23.7">SKSG</text>
<text x="59.7" y="25">10u</text>
<text x="82.6" y="25">0u1</text>
<text x="91.4" y="25">0u1</text>
<text x="101.6" y="25">0u1</text>
<text x="111.8" y="25">0u1</text>
<text x="121.9" y="25">0u1</text>
<text x="187.9" y="27.5">U102</text>
<text x="175.8" y="35.2">+5V</text>
<text x="180.5" y="30.1">TPS78433QWDRBRQ1</text>
<text x="198.1" y="35.2">+3V3</text>
<text x="20.5" y="39">32k768</text>
<text x="21.7" y="36.4">Y101</text>
<text x="56.4" y="40.2">PA00</text>
<text x="65.6" y="38.8" transform="rotate(-90 65.6 38.8)">VSW</text>
<text x="73.3" y="41.8" transform="rotate(-90 73.3 41.8)">VDDIOB</text>
<text x="78.1" y="40.2">PB00</text>
<text x="170.1" y="40.2">C109</text>
<text x="185.9" y="41.5">EN</text>
<text x="185.9" y="39">IN</text>
<text x="191.2" y="39">OUT</text>
<text x="204.5" y="40.2">C110</text>
<text x="245.1" y="40.2">WS2812</text>
<text x="245.1" y="37.7">D102</text>
<text x="261.6" y="40.2">WS2812</text>
<text x="261.6" y="37.7">D103</text>
<text x="271.5" y="37.7">+5V</text>
<text x="14.2" y="45.1">C101</text>
<text x="14.2" y="47.6">18p</text>
<text x="29.2" y="45.3">C102</text>
<text x="29.2" y="47.9">18p</text>
<text x="44.2" y="47.3">+3V3</text>
<text x="56.4" y="42.8">PA01</text>
<text x="56.4" y="45.3">PA02</text>
<text x="56.4" y="47.9">ANAREF</text>
<text x="68.2" y="43.6" transform="rotate(-90 68.2 43.6)">VDDCORE</text>
<text x="75.8" y="42.1" transform="rotate(-90 75.8 42.1)">VDDANA</text>
<text x="78.1" y="47.9">PB03</text>
<text x="78.1" y="42.8">PB01</text>
<text x="78.1" y="45.3">PB02</text>
<text x="170.2" y="42.8">10u</text>
<text x="191.4" y="45.2" transform="rotate(-90 191.4 45.2)">GND</text>
<text x="204.5" y="42.8">10u</text>
<text x="249.9" y="46.6">VCC</text>
<text x="267.7" y="46.6">VCC</text>
<text x="56.4" y="50.4">PA04</text>
<text x="56.4" y="52.9">PA05</text>
<text x="78.1" y="50.4">PB04</text>
<text x="78.1" y="52.9">PB05</text>
<text x="128.7" y="50.4">Orange</text>
<text x="129.5" y="52.9">D101</text>
<text x="137.1" y="50.4">R102</text>
<text x="137.1" y="52.9">330R</text>
<text x="244.1" y="49.1">IN</text>
<text x="249.7" y="51.7">GND</text>
<text x="249.9" y="49.1">OUT</text>
<text x="261.9" y="49.1">IN</text>
<text x="267.5" y="51.7">GND</text>
<text x="267.7" y="49.1">OUT</text>
<text x="56.4" y="55.5">PA06</text>
<text x="56.4" y="58">PA07</text>
<text x="78.1" y="55.5">PB06</text>
<text x="78.1" y="58">PB07</text>
<text x="56.4" y="60.6">PA08</text>
<text x="56.4" y="63.1">PA09</text>
<text x="56.4" y="65.6">PA10</text>
<text x="78.1" y="60.6">PB08</text>
<text x="78.1" y="63.1">PB09</text>
<text x="78.1" y="65.6">PB10</text>
<text x="56.4" y="68.2">PA11</text>
<text x="56.4" y="70.7">PA12</text>
<text x="78.1" y="68.2">PB11</text>
<text x="78.1" y="70.7">PB12</text>
<text x="131.4" y="66.9">SW101</text>
<text x="132" y="69.4">SKSG</text>
<text x="199.1" y="69">ESD101</text>
<text x="226.1" y="70.7">CG0603MLC-05LE</text>
<text x="231.1" y="68.2">TVS102</text>
<text x="56.4" y="73.3">PA13</text>
<text x="56.4" y="75.8">PA14</text>
<text x="78.1" y="73.3">PB13</text>
<text x="78.1" y="75.8">PB14</text>
<text x="199.1" y="72.1">RCLAMP0582N</text>
<text x="199.9" y="77.1">D1</text>
<text x="206.5" y="77.1">VBUS</text>
<text x="218.4" y="77.1">+5V</text>
<text x="232.9" y="74.5">+5V</text>
<text x="56.4" y="78.3">PA15</text>
<text x="56.4" y="80.9">PA16</text>
<text x="56.4" y="83.4">PA17</text>
<text x="78.1" y="78.3">PB15</text>
<text x="78.1" y="80.9">PB16</text>
<text x="78.1" y="83.4">PB17</text>
<text x="199.9" y="79.6">D1</text>
<text x="56.4" y="86">PA18</text>
<text x="56.4" y="88.5">PA19</text>
<text x="78.1" y="86">PB22</text>
<text x="78.1" y="88.5">PB23</text>
<text x="130.2" y="87.2">Cortex</text>
<text x="131" y="84.7">J101</text>
<text x="199.9" y="84.7">D2</text>
<text x="199.9" y="87.2">D2</text>
<text x="207.5" y="87.2">GND</text>
<text x="56.4" y="91">PA20</text>
<text x="56.4" y="93.6">PA21</text>
<text x="78.1" y="91">PB30</text>
<text x="78.1" y="93.6">PB31</text>
<text x="111.5" y="92.3">+3V3</text>
<text x="123.7" y="92.3">VCC</text>
<text x="136.6" y="94.8">SWCLK</text>
<text x="136.9" y="92.3">SWDIO</text>
<text x="56.4" y="96.1">PA22</text>
<text x="56.4" y="98.7">PA23</text>
<text x="56.4" y="101.2">USB-</text>
<text x="198.1" y="97.1">Link</text>
<text x="203.1" y="97.1">Plug</text>
<text x="243.8" y="97.1">Link</text>
<text x="248.8" y="97.1">Socket</text>
<text x="56.4" y="103.7">USB+</text>
<text x="56.4" y="106.3">PA27</text>
<text x="123.7" y="102.5">GND</text>
<text x="137.1" y="102.5">RESET</text>
<text x="56.4" y="108.8">PA30</text>
<text x="56.4" y="111.4">PA31</text>
<text x="56.4" y="119">RESET</text>
<text x="39.2" y="121.5">+3V3</text>
<text x="48.2" y="124.1">R101</text>
<text x="68.2" y="122.7" transform="rotate(-90 68.2 122.7)">GND</text>
<text x="70.7" y="122.7" transform="rotate(-90 70.7 122.7)">GNDANA</text>
<text x="73.3" y="122.7" transform="rotate(-90 73.3 122.7)">PAD</text>
<text x="48.4" y="126.6">100k</text>
<text x="74.4" y="129.1">ATSAMD51J</text>
<text x="74.4" y="126.6">U101</text>
<text x="256" y="131.7">H101</text>
<text x="65" y="136.8">TVS101</text>
<text x="218.4" y="132.9">ICON103</text>
<text x="256.2" y="134.2">3mm</text>
<text x="274.8" y="132.9">FID101</text>
<text x="55.7" y="143.1">+3V3</text>
<text x="59.5" y="139.3">CG0603MLC-3.3LE</text>
<text x="176" y="141.8">ICON101</text>
<text x="219.7" y="140.6">ICON104</text>
<text x="256" y="138">H102</text>
<text x="256.2" y="140.6">3mm</text>
<text x="274.8" y="139.3">FID102</text>
<text x="27.9" y="149.1">Expression</text>
<text x="39.3" y="149.1">Input</text>
<text x="45.2" y="149.1">1</text>
<text x="59.7" y="149.1">Expression</text>
<text x="71" y="149.1">Input</text>
<text x="77" y="149.1">2</text>
<text x="91.4" y="149.1">Expression</text>
<text x="102.8" y="149.1">Input</text>
<text x="108.7" y="149.1">3</text>
<text x="123.2" y="149.1">Expression</text>
<text x="134.5" y="149.1">Input</text>
<text x="140.5" y="149.1">4</text>
<text x="256" y="144.4">H103</text>
<text x="256.2" y="146.9">3mm</text>
<text x="274.8" y="145.6">FID103</text>
<text x="29.3" y="155.8">LED-In LED-Out</text>
<text x="39" y="153.3">Analog</text>
<text x="61.1" y="155.8">LED-In LED-Out</text>
<text x="70.8" y="153.3">Analog</text>
<text x="92.8" y="155.8">LED-In LED-Out</text>
<text x="102.5" y="153.3">Analog</text>
<text x="124.6" y="155.8">LED-In LED-Out</text>
<text x="134.3" y="153.3">Analog</text>
<text x="177" y="152">ICON102</text>
<text x="221.1" y="153.4">PLUG101</text>
<text x="256" y="152">H104</text>
<text x="256.2" y="154.4">2mm</text>
<text x="27.9" y="161.8">Expression</text>
<text x="39.3" y="161.8">Input</text>
<text x="45.2" y="161.8">5</text>
<text x="59.7" y="161.8">Expression</text>
<text x="71" y="161.8">Input</text>
<text x="77" y="161.8">6</text>
<text x="91.4" y="161.8">Expression</text>
<text x="102.8" y="161.8">Input</text>
<text x="108.7" y="161.8">7</text>
<text x="123.2" y="161.8">Expression</text>
<text x="134.5" y="161.8">Input</text>
<text x="140.5" y="161.8">8</text>
<text x="177.8" y="159.6">INFO101</text>
<text x="221.1" y="156.3">PCB_Plug_Horizontal</text>
<text x="256" y="158.3">H105</text>
<text x="256.2" y="160.8">2mm</text>
<text x="39" y="166">Analog</text>
<text x="70.8" y="166">Analog</text>
<text x="102.5" y="166">Analog</text>
<text x="134.3" y="166">Analog</text>
<text x="181.1" y="167.2">INFO102</text>
<text x="220.8" y="168">PCB_Plug_Horizontal</text>
<text x="220.9" y="165.1">PLUG102</text>
<text x="256" y="164.7">H106</text>
<text x="256.2" y="167.1">2mm</text>
<text x="29.3" y="168.5">LED-In LED-Out</text>
<text x="61.1" y="168.5">LED-In LED-Out</text>
<text x="92.8" y="168.5">LED-In LED-Out</text>
<text x="124.6" y="168.5">LED-In LED-Out</text>
<text x="256" y="171">H107</text>
<text x="256.2" y="173.5">2mm</text>
<text x="27.9" y="174.5">Expression</text>
<text x="39" y="178.7">Analog</text>
<text x="39.3" y="174.5">Input</text>
<text x="45.2" y="174.5">9</text>
<text x="59.7" y="174.5">Expression</text>
<text x="70.8" y="178.7">Analog</text>
<text x="71" y="174.5">Input</text>
<text x="77" y="174.5">10</text>
<text x="91.4" y="174.5">Expression</text>
<text x="102.5" y="178.7">Analog</text>
<text x="102.8" y="174.5">Input</text>
<text x="108.7" y="174.5">11</text>
<text x="123.2" y="174.5">Expression</text>
<text x="134.3" y="178.7">Analog</text>
<text x="134.5" y="174.5">Input</text>
<text x="140.5" y="174.5">12</text>
<text x="221.8" y="178.7">Button-bottom</text>
<text x="221.8" y="176.1">SWB101</text>
<text x="256" y="177.4">H108</text>
<text x="256.2" y="179.8">2mm</text>
<text x="29.3" y="181.2">LED-In LED-Out</text>
<text x="61.1" y="181.2">LED-In LED-Out</text>
<text x="92.8" y="181.2">LED-In LED-Out</text>
<text x="124.6" y="181.2">LED-In LED-Out</text>
<text x="27.9" y="187.2">Expression</text>
<text x="39" y="191.4">Analog</text>
<text x="39.3" y="187.2">Input</text>
<text x="45.2" y="187.2">13</text>
<text x="59.7" y="187.2">Expression</text>
<text x="70.8" y="191.4">Analog</text>
<text x="71" y="187.2">Input</text>
<text x="77" y="187.2">14</text>
<text x="91.4" y="187.2">Expression</text>
<text x="102.5" y="191.4">Analog</text>
<text x="102.8" y="187.2">Input</text>
<text x="108.7" y="187.2">15</text>
<text x="123.2" y="187.2">Expression</text>
<text x="134.3" y="191.4">Analog</text>
<text x="134.5" y="187.2">Input</text>
<text x="140.5" y="187.2">16</text>
<text x="29.3" y="193.9">LED-In LED-Out</text>
<text x="61.1" y="193.9">LED-In LED-Out</text>
<text x="92.8" y="193.9">LED-In LED-Out</text>
<text x="124.6" y="193.9">LED-In LED-Out</text>
</g>
<text font-size="1.3" fill="#ff5cbb" x="57.1" y="20">+VDDCORE</text>
<g font-size="1.3">
<text x="259.1" y="27.7">Button</text>
<text x="96.1" y="39.1">Analog-7</text>
<text x="96.1" y="41.6">Analog-6</text>
<text x="96.1" y="44.2">Analog-5</text>
<text x="96.1" y="46.7">Analog-4</text>
<text x="228.6" y="48">Button-LED</text>
<text x="94.9" y="49.2">Analog-12</text>
<text x="96.1" y="51.8">Analog-3</text>
<text x="34.3" y="59.4">Analog-2</text>
<text x="34.3" y="54.3">Analog-8</text>
<text x="34.3" y="56.9">Analog-9</text>
<text x="94.9" y="54.3">Analog-13</text>
<text x="94.9" y="59.4">Analog-14</text>
<text x="94.9" y="56.9">Analog-10</text>
<text x="115.6" y="55.6">LED-onboard</text>
<text x="34.3" y="64.5">Analog-1</text>
<text x="34.3" y="61.9">Analog-15</text>
<text x="94.9" y="61.9">Analog-11</text>
<text x="34.3" y="69.6">LED-Data</text>
<text x="34.3" y="67">Analog-16</text>
<text x="34.3" y="72.1">Button</text>
<text x="34.3" y="105.1">LED-onboard</text>
<text x="16.5" y="154.7">LED-Data</text>
<text x="49.1" y="152.1">Analog-1</text>
<text x="80.8" y="152.1">Analog-2</text>
<text x="112.6" y="152.1">Analog-3</text>
<text x="144.3" y="152.1">Analog-4</text>
<text x="147.2" y="154.7">LED-5</text>
<text x="16.5" y="167.4">LED-5</text>
<text x="49.1" y="164.8">Analog-5</text>
<text x="80.8" y="164.8">Analog-6</text>
<text x="112.6" y="164.8">Analog-7</text>
<text x="144.3" y="164.8">Analog-8</text>
<text x="147.2" y="167.4">LED-9</text>
<text x="49.1" y="177.5">Analog-9</text>
<text x="79.6" y="177.5">Analog-10</text>
<text x="111.4" y="177.5">Analog-11</text>
<text x="143.1" y="177.5">Analog-12</text>
<text x="16.5" y="180.1">LED-9</text>
<text x="146" y="180.1">LED-13</text>
<text x="47.9" y="190.2">Analog-13</text>
<text x="79.6" y="190.2">Analog-14</text>
<text x="111.4" y="190.2">Analog-15</text>
<text x="143.1" y="190.2">Analog-16</text>
<text x="16.5" y="192.8">LED-13</text>
<text x="142.3" y="192.8">Button-LED</text>
</g>
<g font-size="1.3" fill="#0b8109">
<text x="34.3" y="41.6">XOUT32</text>
<text x="34.3" y="39.1">XIN32</text>
</g>
<g font-size="1.3" fill="#a3a30c">
<text x="34.3" y="49.2">Plug-TX</text>
<text x="34.3" y="51.8">Plug-RX</text>
<text x="89.3" y="64.5">Plug-TX-Enable</text>
<text x="34.3" y="95">Socket-TX</text>
<text x="34.3" y="92.4">Socket-TX-Enable 42</text>
<text x="34.3" y="97.5">Socket-RX</text>
<text x="180.3" y="100">Plug-RX</text>
<text x="199.5" y="101.2">RX</text>
<text x="224.8" y="100">Socket-RX</text>
<text x="245.2" y="101.2">RX</text>
<text x="180.3" y="107.7">Plug-TX</text>
<text x="224.8" y="107.7">Socket-TX</text>
<text x="180.3" y="110.2">Plug-TX-Enable</text>
<text x="199.5" y="108.8">TX</text>
<text x="199.5" y="111.4">TX-Enable</text>
<text x="224.8" y="110.2">Socket-TX-Enable</text>
<text x="245.2" y="108.8">TX</text>
<text x="245.2" y="111.4">TX-Enable</text>
</g>
<g font-size="1.3" fill="#b27502">
<text x="140.1" y="73.4">RESET</text>
<text x="147.2" y="93.7">SWCLK</text>
<text x="147.6" y="91.2">SWDIO</text>
<text x="147.7" y="101.3">RESET</text>
<text x="34.3" y="107.7">SWCLK</text>
<text x="34.3" y="110.2">SWDIO</text>
<text x="34.3" y="117.8">RESET</text>
</g>
<g font-size="1.3" fill="#51c90f">
<text x="190.5" y="75.9">USB+</text>
<text x="190.5" y="83.5">USB-</text>
<text x="34.3" y="100">USB-</text>
<text x="34.3" y="102.6">USB+</text>
<text x="180.3" y="115.3">USB+</text>
<text x="180.3" y="117.8">USB-</text>
<text x="199.5" y="116.4">USB+</text>
<text x="199.5" y="119">USB-</text>
</g>
<g font-size="1.3" fill="#676767">
<text x="199.5" y="103.7">RX-Enable</text>
<text x="245.2" y="103.7">RX-Enable</text>
</g>
<g font-size="1.3" fill="#0000c2">
<text x="95.2" y="119.6">ANAREF</text>
<text x="103.4" y="119.6">-</text>
<text x="106.2" y="119.6">﻿Silicon</text>
<text x="113.8" y="119.6">Bug</text>
<text x="118.6" y="119.6">CHIP003-161</text>
<text x="95.2" y="121.7">VDDANA</text>
<text x="103.6" y="121.7">as</text>
<text x="106.9" y="121.7">the</text>
<text x="111" y="121.7">DAC</text>
<text x="115.8" y="121.7">Reference</text>
<text x="126.4" y="121.7">non-functional.</text>
<text x="95.2" y="127.2">RESET</text>
<text x="95.2" y="129.3">Internal</text>
<text x="102.2" y="127.2">-</text>
<text x="103.7" y="129.3">pull-up</text>
<text x="104.9" y="127.2">﻿Silicon</text>
<text x="112.4" y="129.3">non-functional.</text>
<text x="112.6" y="127.2">Bug</text>
<text x="117.3" y="127.2">HIP003-159</text>
</g>
<g font-size=".8" fill="#840000">
<text x="246.4" y="51.4">RGB</text>
<text x="264.1" y="51.4">RGB</text>
</g>
</svg>
